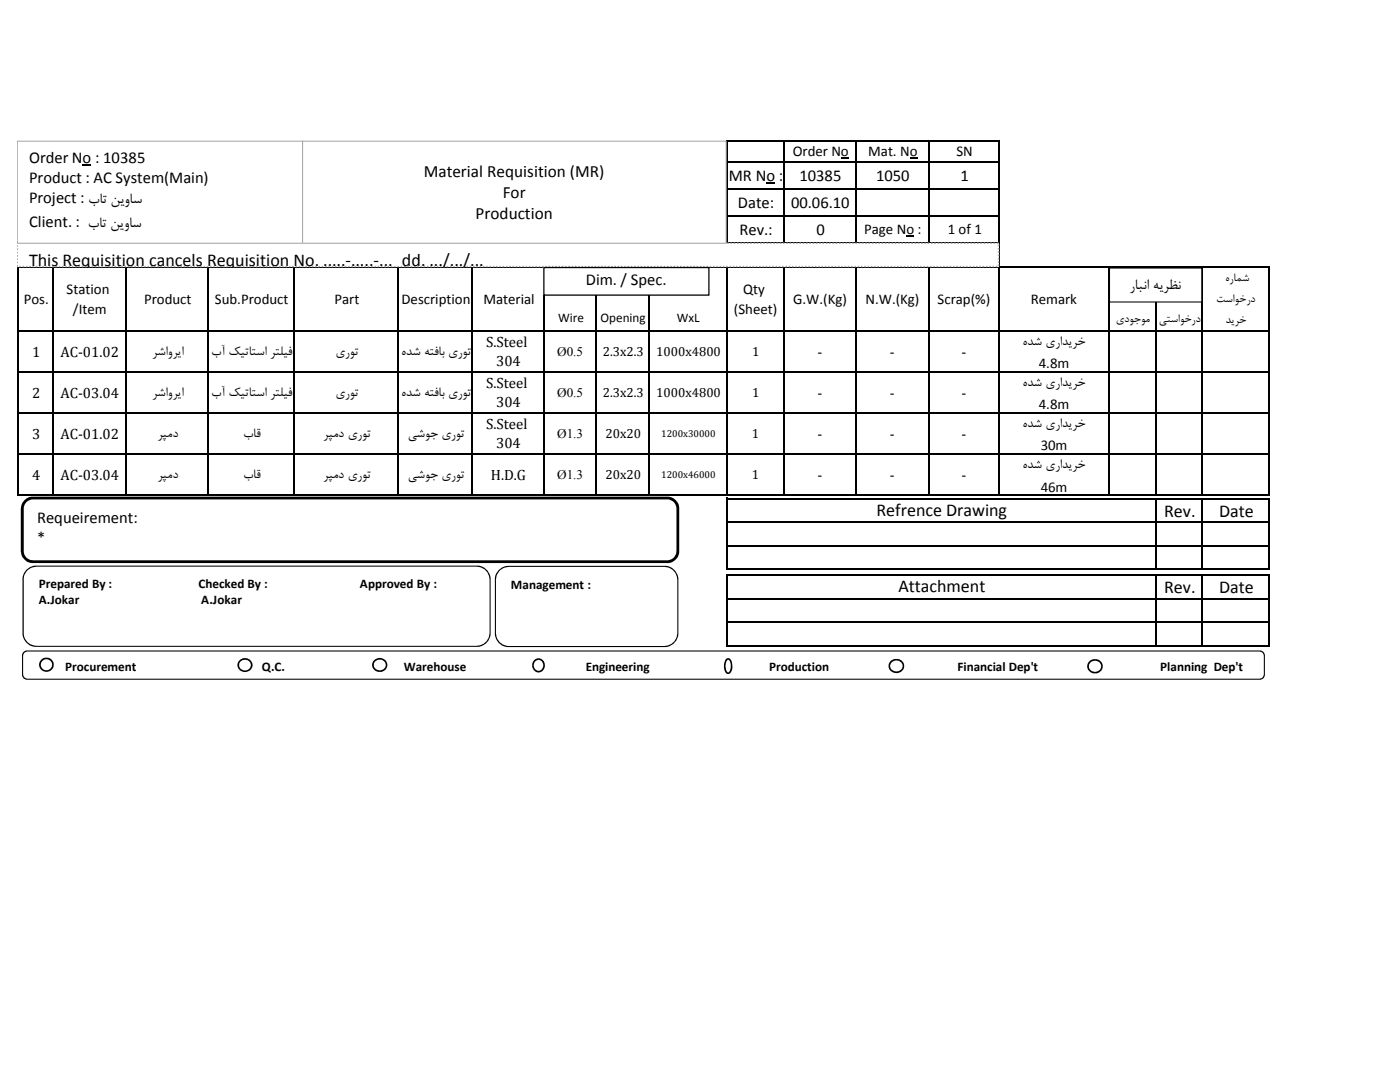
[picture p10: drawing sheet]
<svg xmlns="http://www.w3.org/2000/svg" width="279mm" height="216mm" viewBox="0 0 279 216" stroke-linecap="round" stroke-linejoin="round" font-family="sans-serif">
<path d="M153 36.4h1.7v.3h-1.7zM167.8 31.5h1.6v.2h-1.6zM181.6 31.5h1.5v.2h-1.5zM180.9 47.1h1.6v.2h-1.6z" fill="#000"/>
<g fill="none" stroke="#000" stroke-width=".3">
<path d="M145.1 27.9v20.7M145.2 28h54.4M145.2 32.3h54.4M145.2 37.7h54.4M156.5 28.2v20.4M170.8 28.2v20.4M185.4 28.2v20.4M199.4 28.2v70.8M3.6 53.2v45.8M3.7 53.3h249.7M10.6 53.5v45.5M25.2 53.5v45.5"/>
<path d="M41.6 53.5v45.5M58.7 53.5v45.5M79.5 53.5v45.5M94.3 53.5v45.5M108.6 53.5v45.5M119 53.5v45.5M129.4 53.5v45.5M145.1 53.5v45.5M145.2 43h54.4M145.2 48.4h54.4M156.5 53.5v45.5M170.8 53.5v45.5"/>
<path d="M185.4 53.5v45.5M221.3 53.5v45.5M230.6 53.5v45.5M240 53.5v45.5M253.2 53.5v45.5M3.7 66h249.7M3.7 74.2h249.7M3.7 82.4h249.7M3.7 90.6h249.7M3.7 98.8h249.7M145.1 99.4v14.3M145.2 99.5h108.2"/>
<path d="M230.6 99.7v14M240 99.7v14M253.2 99.7v14M145.1 114.6v14.4M145.2 104.2h108.2M145.2 108.9h108.2M145.2 113.6h108.2M145.2 114.7h108.2M145.2 119.4h108.2M230.6 114.9v14.1M240 114.9v14.1M253.2 114.9v14.1"/>
<path d="M145.2 124.1h108.2M145.2 128.8h108.2"/>
</g>
<path d="M3.4 48.5h195.9v4.7h-195.9z" fill="#fff"/>
<path d="M3.4 52.9h.2v.3h-.2zM3.4 52.2h.2v.3h-.2zM3.4 51.6h.2v.3h-.2zM3.4 50.9h.2v.3h-.2zM3.4 50.2h.2v.3h-.2zM3.4 49.6h.2v.3h-.2zM3.4 48.9h.2v.3h-.2zM3.4 48.4h.3v.3h-.3l.2-.2-.2 .1zM4 48.4h.4v.3h-.4zM4.7 48.4h.3v.3h-.3zM5.3 48.4h.4v.3h-.4zM6 48.4h.3v.3h-.3zM6.6 48.4h.4v.3h-.4zM7.3 48.4h.4v.3h-.4zM8 48.4h.3v.3h-.3zM8.6 48.4h.4v.3h-.4zM9.3 48.4h.3v.3h-.3zM9.9 48.4h.4v.3h-.4zM10.6 48.4h.3v.3h-.3zM11.3 48.4h.3v.3h-.3zM11.9 48.4h.3v.3h-.3zM12.6 48.4h.3v.3h-.3zM13.2 48.4h.3v.3h-.3zM13.9 48.4h.3v.3h-.3zM14.5 48.4h.4v.3h-.4zM15.2 48.4h.3v.3h-.3zM15.8 48.4h.4v.3h-.4zM16.5 48.4h.3v.3h-.3zM17.1 48.4h.4v.3h-.4zM17.8 48.4h.4v.3h-.4zM18.5 48.4h.3v.3h-.3zM19.1 48.4h.4v.3h-.4zM19.8 48.4h.3v.3h-.3zM20.4 48.4h.4v.3h-.4zM21.1 48.4h.3v.3h-.3zM21.8 48.4h.3v.3h-.3zM22.4 48.4h.3v.3h-.3zM23.1 48.4h.3v.3h-.3zM23.7 48.4h.3v.3h-.3zM24.4 48.4h.3v.3h-.3zM25 48.4h.4v.3h-.4zM25.7 48.4h.3v.3h-.3zM26.3 48.4h.4v.3h-.4zM27 48.4h.3v.3h-.3zM27.6 48.4h.4v.3h-.4zM28.3 48.4h.4v.3h-.4zM29 48.4h.3v.3h-.3zM29.6 48.4h.4v.3h-.4zM30.3 48.4h.3v.3h-.3zM30.9 48.4h.4v.3h-.4zM31.6 48.4h.3v.3h-.3zM32.3 48.4h.3v.3h-.3zM32.9 48.4h.3v.3h-.3zM33.6 48.4h.3v.3h-.3zM34.2 48.4h.3v.3h-.3zM34.9 48.4h.3v.3h-.3zM35.5 48.4h.4v.3h-.4zM36.2 48.4h.3v.3h-.3zM36.8 48.4h.4v.3h-.4zM37.5 48.4h.3v.3h-.3zM38.1 48.4h.4v.3h-.4zM38.8 48.4h.4v.3h-.4zM39.5 48.4h.3v.3h-.3zM40.1 48.4h.4v.3h-.4zM40.8 48.4h.3v.3h-.3zM41.4 48.4h.4v.3h-.4zM42.1 48.4h.3v.3h-.3zM42.8 48.4h.3v.3h-.3zM43.4 48.4h.3v.3h-.3zM44.1 48.4h.3v.3h-.3zM44.7 48.4h.3v.3h-.3zM45.4 48.4h.3v.3h-.3zM46 48.4h.4v.3h-.4zM46.7 48.4h.3v.3h-.3zM47.3 48.4h.4v.3h-.4zM48 48.4h.3v.3h-.3zM48.6 48.4h.4v.3h-.4zM49.3 48.4h.4v.3h-.4zM50 48.4h.3v.3h-.3zM50.6 48.4h.4v.3h-.4zM51.3 48.4h.3v.3h-.3zM51.9 48.4h.4v.3h-.4zM52.6 48.4h.3v.3h-.3zM53.3 48.4h.3v.3h-.3zM53.9 48.4h.3v.3h-.3zM54.6 48.4h.3v.3h-.3zM55.2 48.4h.3v.3h-.3zM55.9 48.4h.3v.3h-.3zM56.5 48.4h.4v.3h-.4zM57.2 48.4h.3v.3h-.3zM57.8 48.4h.4v.3h-.4zM58.5 48.4h.3v.3h-.3zM59.1 48.4h.4v.3h-.4zM59.8 48.4h.4v.3h-.4zM60.5 48.4h.3v.3h-.3zM61.1 48.4h.4v.3h-.4zM61.8 48.4h.3v.3h-.3zM62.4 48.4h.4v.3h-.4zM63.1 48.4h.3v.3h-.3zM63.8 48.4h.3v.3h-.3zM64.4 48.4h.3v.3h-.3zM65.1 48.4h.3v.3h-.3zM65.7 48.4h.3v.3h-.3zM66.4 48.4h.3v.3h-.3zM67 48.4h.4v.3h-.4zM67.7 48.4h.3v.3h-.3zM68.3 48.4h.4v.3h-.4zM69 48.4h.3v.3h-.3zM69.6 48.4h.4v.3h-.4zM70.3 48.4h.4v.3h-.4zM71 48.4h.3v.3h-.3zM71.6 48.4h.4v.3h-.4zM72.3 48.4h.3v.3h-.3zM72.9 48.4h.4v.3h-.4zM73.6 48.4h.3v.3h-.3zM74.3 48.4h.3v.3h-.3zM74.9 48.4h.3v.3h-.3zM75.6 48.4h.3v.3h-.3zM76.2 48.4h.3v.3h-.3zM76.9 48.4h.3v.3h-.3zM77.5 48.4h.4v.3h-.4zM78.2 48.4h.3v.3h-.3zM78.8 48.4h.4v.3h-.4zM79.5 48.4h.3v.3h-.3zM80.1 48.4h.4v.3h-.4zM80.8 48.4h.4v.3h-.4zM81.4 48.4h.4v.3h-.4zM82.1 48.4h.4v.3h-.4zM82.8 48.4h.3v.3h-.3zM83.4 48.4h.4v.3h-.4zM84.1 48.4h.3v.3h-.3zM84.8 48.4h.3v.3h-.3zM85.4 48.4h.3v.3h-.3zM86.1 48.4h.3v.3h-.3zM86.7 48.4h.3v.3h-.3zM87.4 48.4h.3v.3h-.3zM88 48.4h.3v.3h-.3zM88.7 48.4h.3v.3h-.3zM89.3 48.4h.4v.3h-.4zM90 48.4h.3v.3h-.3zM90.6 48.4h.4v.3h-.4zM91.3 48.4h.4v.3h-.4zM91.9 48.4h.4v.3h-.4zM92.6 48.4h.4v.3h-.4zM93.3 48.4h.3v.3h-.3zM93.9 48.4h.4v.3h-.4zM94.6 48.4h.3v.3h-.3zM95.2 48.4h.4v.3h-.4zM95.9 48.4h.3v.3h-.3zM96.6 48.4h.3v.3h-.3zM97.2 48.4h.3v.3h-.3zM97.9 48.4h.3v.3h-.3zM98.5 48.4h.3v.3h-.3zM99.2 48.4h.3v.3h-.3zM99.8 48.4h.4v.3h-.4zM100.5 48.4h.3v.3h-.3zM101.1 48.4h.4v.3h-.4zM101.8 48.4h.4v.3h-.4zM102.4 48.4h.4v.3h-.4zM103.1 48.4h.4v.3h-.4zM103.8 48.4h.3v.3h-.3zM104.4 48.4h.4v.3h-.4zM105.1 48.4h.3v.3h-.3zM105.7 48.4h.4v.3h-.4zM106.4 48.4h.3v.3h-.3zM107.1 48.4h.3v.3h-.3zM107.7 48.4h.3v.3h-.3zM108.4 48.4h.3v.3h-.3zM109 48.4h.3v.3h-.3zM109.7 48.4h.3v.3h-.3zM110.3 48.4h.4v.3h-.4zM111 48.4h.3v.3h-.3zM111.6 48.4h.4v.3h-.4zM112.3 48.4h.3v.3h-.3zM112.9 48.4h.4v.3h-.4zM113.6 48.4h.4v.3h-.4zM114.3 48.4h.3v.3h-.3zM114.9 48.4h.4v.3h-.4zM115.6 48.4h.3v.3h-.3zM116.2 48.4h.4v.3h-.4zM116.9 48.4h.3v.3h-.3zM117.6 48.4h.3v.3h-.3zM118.2 48.4h.3v.3h-.3zM118.9 48.4h.3v.3h-.3zM119.5 48.4h.3v.3h-.3zM120.2 48.4h.3v.3h-.3zM120.8 48.4h.4v.3h-.4zM121.5 48.4h.3v.3h-.3zM122.1 48.4h.4v.3h-.4zM122.8 48.4h.3v.3h-.3zM123.4 48.4h.4v.3h-.4zM124.1 48.4h.4v.3h-.4zM124.8 48.4h.3v.3h-.3zM125.4 48.4h.4v.3h-.4zM126.1 48.4h.3v.3h-.3zM126.7 48.4h.4v.3h-.4zM127.4 48.4h.3v.3h-.3zM128.1 48.4h.3v.3h-.3zM128.7 48.4h.3v.3h-.3zM129.4 48.4h.3v.3h-.3zM130 48.4h.3v.3h-.3zM130.7 48.4h.3v.3h-.3zM131.3 48.4h.4v.3h-.4zM132 48.4h.3v.3h-.3zM132.6 48.4h.4v.3h-.4zM133.3 48.4h.3v.3h-.3zM133.9 48.4h.4v.3h-.4zM134.6 48.4h.4v.3h-.4zM135.3 48.4h.3v.3h-.3zM135.9 48.4h.4v.3h-.4zM136.6 48.4h.3v.3h-.3zM137.2 48.4h.4v.3h-.4zM137.9 48.4h.3v.3h-.3zM138.6 48.4h.3v.3h-.3zM139.2 48.4h.3v.3h-.3zM139.9 48.4h.3v.3h-.3zM140.5 48.4h.3v.3h-.3zM141.2 48.4h.3v.3h-.3zM141.8 48.4h.4v.3h-.4zM142.5 48.4h.3v.3h-.3zM143.1 48.4h.4v.3h-.4zM143.8 48.4h.3v.3h-.3zM144.4 48.4h.4v.3h-.4zM145.1 48.4h.4v.3h-.4zM145.8 48.4h.3v.3h-.3zM146.4 48.4h.4v.3h-.4zM147.1 48.4h.3v.3h-.3zM147.7 48.4h.4v.3h-.4zM148.4 48.4h.3v.3h-.3zM149.1 48.4h.3v.3h-.3zM149.7 48.4h.3v.3h-.3zM150.4 48.4h.3v.3h-.3zM151 48.4h.3v.3h-.3zM151.7 48.4h.3v.3h-.3zM152.3 48.4h.4v.3h-.4zM153 48.4h.3v.3h-.3zM153.6 48.4h.4v.3h-.4zM154.3 48.4h.3v.3h-.3zM154.9 48.4h.4v.3h-.4zM155.6 48.4h.4v.3h-.4zM156.3 48.4h.3v.3h-.3zM156.9 48.4h.4v.3h-.4zM157.6 48.4h.3v.3h-.3zM158.2 48.4h.4v.3h-.4zM158.9 48.4h.3v.3h-.3zM159.6 48.4h.3v.3h-.3zM160.2 48.4h.3v.3h-.3zM160.9 48.4h.3v.3h-.3zM161.5 48.4h.3v.3h-.3zM162.2 48.4h.3v.3h-.3zM162.8 48.4h.4v.3h-.4zM163.5 48.4h.3v.3h-.3zM164.1 48.4h.4v.3h-.4zM164.8 48.4h.3v.3h-.3zM165.4 48.4h.4v.3h-.4zM166.1 48.4h.4v.3h-.4zM166.8 48.4h.3v.3h-.3zM167.4 48.4h.4v.3h-.4zM168.1 48.4h.3v.3h-.3zM168.7 48.4h.4v.3h-.4zM169.4 48.4h.3v.3h-.3zM170.1 48.4h.3v.3h-.3zM170.7 48.4h.3v.3h-.3zM171.4 48.4h.3v.3h-.3zM172 48.4h.3v.3h-.3zM172.7 48.4h.3v.3h-.3zM173.3 48.4h.4v.3h-.4zM174 48.4h.3v.3h-.3zM174.6 48.4h.4v.3h-.4zM175.3 48.4h.3v.3h-.3zM175.9 48.4h.4v.3h-.4zM176.6 48.4h.4v.3h-.4zM177.2 48.4h.4v.3h-.4zM177.9 48.4h.4v.3h-.4zM178.6 48.4h.3v.3h-.3zM179.2 48.4h.4v.3h-.4zM179.9 48.4h.3v.3h-.3zM180.6 48.4h.3v.3h-.3zM181.2 48.4h.3v.3h-.3zM181.9 48.4h.3v.3h-.3zM182.5 48.4h.3v.3h-.3zM183.2 48.4h.3v.3h-.3zM183.8 48.4h.3v.3h-.3zM184.5 48.4h.3v.3h-.3zM185.1 48.4h.4v.3h-.4zM185.8 48.4h.3v.3h-.3zM186.4 48.4h.4v.3h-.4zM187.1 48.4h.4v.3h-.4zM187.7 48.4h.4v.3h-.4zM188.4 48.4h.4v.3h-.4zM189.1 48.4h.3v.3h-.3zM189.7 48.4h.4v.3h-.4zM190.4 48.4h.3v.3h-.3zM191.1 48.4h.3v.3h-.3zM191.7 48.4h.3v.3h-.3zM192.4 48.4h.3v.3h-.3zM193 48.4h.3v.3h-.3zM193.7 48.4h.3v.3h-.3zM194.3 48.4h.3v.3h-.3zM195 48.4h.3v.3h-.3zM195.6 48.4h.4v.3h-.4zM196.3 48.4h.3v.3h-.3zM196.9 48.4h.4v.3h-.4zM197.6 48.4h.4v.3h-.4zM198.2 48.4h.4v.3h-.4zM198.9 48.4h.4v.3h-.4zM199.1 48.8h.3v.3h-.3zM199.1 49.5h.3v.3h-.3zM199.1 50.1h.3v.4h-.3zM199.1 50.8h.3v.3h-.3zM199.1 51.4h.3v.4h-.3zM199.1 52.1h.3v.4h-.3zM199.1 52.7h.3v.4h-.3zM198.7 53h.4v.3h-.4zM198.1 53h.3v.3h-.3zM197.4 53h.3v.3h-.3zM196.8 53h.3v.3h-.3zM196.1 53h.3v.3h-.3zM195.5 53h.2v.3h-.2zM194.8 53h.3v.3h-.3zM194.1 53h.3v.3h-.3zM193.5 53h.3v.3h-.3zM192.8 53h.3v.3h-.3zM192.2 53h.3v.3h-.3zM191.5 53h.3v.3h-.3zM190.8 53h.4v.3h-.4zM190.2 53h.3v.3h-.3zM189.5 53h.4v.3h-.4zM188.9 53h.3v.3h-.3zM188.2 53h.4v.3h-.4zM187.6 53h.3v.3h-.3zM186.9 53h.3v.3h-.3zM186.3 53h.3v.3h-.3zM185.6 53h.3v.3h-.3zM185 53h.3v.3h-.3zM184.3 53h.3v.3h-.3zM183.6 53h.3v.3h-.3zM183 53h.3v.3h-.3zM182.3 53h.3v.3h-.3zM181.7 53h.3v.3h-.3zM181 53h.3v.3h-.3zM180.3 53h.4v.3h-.4zM179.7 53h.3v.3h-.3zM179 53h.4v.3h-.4zM178.4 53h.3v.3h-.3zM177.7 53h.4v.3h-.4zM177.1 53h.3v.3h-.3zM176.4 53h.3v.3h-.3zM175.8 53h.3v.3h-.3zM175.1 53h.3v.3h-.3zM174.5 53h.3v.3h-.3zM173.8 53h.3v.3h-.3zM173.1 53h.3v.3h-.3zM172.5 53h.3v.3h-.3zM171.8 53h.3v.3h-.3zM171.2 53h.3v.3h-.3zM170.5 53h.3v.3h-.3zM169.8 53h.4v.3h-.4zM169.2 53h.3v.3h-.3zM168.5 53h.4v.3h-.4zM167.9 53h.3v.3h-.3zM167.2 53h.4v.3h-.4zM166.6 53h.3v.3h-.3zM165.9 53h.3v.3h-.3zM165.3 53h.3v.3h-.3zM164.6 53h.3v.3h-.3zM164 53h.3v.3h-.3zM163.3 53h.3v.3h-.3zM162.6 53h.3v.3h-.3zM162 53h.3v.3h-.3zM161.3 53h.3v.3h-.3zM160.7 53h.3v.3h-.3zM160 53h.3v.3h-.3zM159.3 53h.4v.3h-.4zM158.7 53h.3v.3h-.3zM158 53h.4v.3h-.4zM157.4 53h.3v.3h-.3zM156.7 53h.4v.3h-.4zM156.1 53h.3v.3h-.3zM155.4 53h.3v.3h-.3zM154.8 53h.3v.3h-.3zM154.1 53h.3v.3h-.3zM153.5 53h.3v.3h-.3zM152.8 53h.3v.3h-.3zM152.1 53h.3v.3h-.3zM151.5 53h.3v.3h-.3zM150.8 53h.3v.3h-.3zM150.2 53h.3v.3h-.3zM149.5 53h.3v.3h-.3zM148.8 53h.4v.3h-.4zM148.2 53h.3v.3h-.3zM147.5 53h.4v.3h-.4zM146.9 53h.3v.3h-.3zM146.2 53h.4v.3h-.4zM145.6 53h.3v.3h-.3zM144.9 53h.3v.3h-.3zM144.3 53h.3v.3h-.3zM143.6 53h.3v.3h-.3zM143 53h.3v.3h-.3zM142.3 53h.3v.3h-.3zM141.6 53h.3v.3h-.3zM141 53h.3v.3h-.3zM140.3 53h.3v.3h-.3zM139.7 53h.3v.3h-.3zM139 53h.3v.3h-.3zM138.3 53h.4v.3h-.4zM137.7 53h.3v.3h-.3zM137 53h.4v.3h-.4zM136.4 53h.3v.3h-.3zM135.7 53h.4v.3h-.4zM135.1 53h.3v.3h-.3zM134.4 53h.3v.3h-.3zM133.8 53h.3v.3h-.3zM133.1 53h.3v.3h-.3zM132.5 53h.3v.3h-.3zM131.8 53h.3v.3h-.3zM131.1 53h.3v.3h-.3zM130.5 53h.3v.3h-.3zM129.8 53h.3v.3h-.3zM129.2 53h.3v.3h-.3zM128.5 53h.3v.3h-.3zM127.8 53h.4v.3h-.4zM127.2 53h.3v.3h-.3zM126.5 53h.4v.3h-.4zM125.9 53h.3v.3h-.3zM125.2 53h.4v.3h-.4zM124.6 53h.3v.3h-.3zM123.9 53h.3v.3h-.3zM123.3 53h.3v.3h-.3zM122.6 53h.3v.3h-.3zM122 53h.3v.3h-.3zM121.3 53h.3v.3h-.3zM120.6 53h.3v.3h-.3zM120 53h.3v.3h-.3zM119.3 53h.3v.3h-.3zM118.7 53h.3v.3h-.3zM118 53h.3v.3h-.3zM117.3 53h.4v.3h-.4zM116.7 53h.3v.3h-.3zM116 53h.4v.3h-.4zM115.4 53h.3v.3h-.3zM114.7 53h.4v.3h-.4zM114.1 53h.3v.3h-.3zM113.4 53h.3v.3h-.3zM112.8 53h.3v.3h-.3zM112.1 53h.3v.3h-.3zM111.5 53h.3v.3h-.3zM110.8 53h.3v.3h-.3zM110.2 53h.2v.3h-.2zM109.5 53h.3v.3h-.3zM108.8 53h.3v.3h-.3zM108.2 53h.3v.3h-.3zM107.5 53h.3v.3h-.3zM106.8 53h.4v.3h-.4zM106.2 53h.3v.3h-.3zM105.5 53h.4v.3h-.4zM104.9 53h.3v.3h-.3zM104.2 53h.4v.3h-.4zM103.6 53h.3v.3h-.3zM102.9 53h.4v.3h-.4zM102.3 53h.3v.3h-.3zM101.6 53h.3v.3h-.3zM101 53h.3v.3h-.3zM100.3 53h.3v.3h-.3zM99.7 53h.2v.3h-.2zM99 53h.3v.3h-.3zM98.3 53h.3v.3h-.3zM97.7 53h.3v.3h-.3zM97 53h.3v.3h-.3zM96.4 53h.3v.3h-.3zM95.7 53h.3v.3h-.3zM95 53h.4v.3h-.4zM94.4 53h.3v.3h-.3zM93.7 53h.4v.3h-.4zM93.1 53h.3v.3h-.3zM92.4 53h.4v.3h-.4zM91.8 53h.3v.3h-.3zM91.1 53h.3v.3h-.3zM90.5 53h.3v.3h-.3zM89.8 53h.3v.3h-.3zM89.2 53h.3v.3h-.3zM88.5 53h.3v.3h-.3zM87.8 53h.3v.3h-.3zM87.2 53h.3v.3h-.3zM86.5 53h.3v.3h-.3zM85.9 53h.3v.3h-.3zM85.2 53h.3v.3h-.3zM84.5 53h.4v.3h-.4zM83.9 53h.3v.3h-.3zM83.2 53h.4v.3h-.4zM82.6 53h.3v.3h-.3zM81.9 53h.4v.3h-.4zM81.3 53h.3v.3h-.3zM80.6 53h.3v.3h-.3zM80 53h.3v.3h-.3zM79.3 53h.3v.3h-.3zM78.7 53h.3v.3h-.3zM78 53h.3v.3h-.3zM77.3 53h.3v.3h-.3zM76.7 53h.3v.3h-.3zM76 53h.3v.3h-.3zM75.4 53h.3v.3h-.3zM74.7 53h.3v.3h-.3zM74 53h.4v.3h-.4zM73.4 53h.3v.3h-.3zM72.7 53h.4v.3h-.4zM72.1 53h.3v.3h-.3zM71.4 53h.4v.3h-.4zM70.8 53h.3v.3h-.3zM70.1 53h.3v.3h-.3zM69.5 53h.3v.3h-.3zM68.8 53h.3v.3h-.3zM68.2 53h.3v.3h-.3zM67.5 53h.3v.3h-.3zM66.8 53h.3v.3h-.3zM66.2 53h.3v.3h-.3zM65.5 53h.3v.3h-.3zM64.9 53h.3v.3h-.3zM64.2 53h.3v.3h-.3zM63.5 53h.4v.3h-.4zM62.9 53h.3v.3h-.3zM62.2 53h.4v.3h-.4zM61.6 53h.3v.3h-.3zM60.9 53h.4v.3h-.4zM60.3 53h.3v.3h-.3zM59.6 53h.3v.3h-.3zM59 53h.3v.3h-.3zM58.3 53h.3v.3h-.3zM57.7 53h.3v.3h-.3zM57 53h.3v.3h-.3zM56.3 53h.3v.3h-.3zM55.7 53h.3v.3h-.3zM55 53h.3v.3h-.3zM54.4 53h.3v.3h-.3zM53.7 53h.3v.3h-.3zM53 53h.4v.3h-.4zM52.4 53h.3v.3h-.3zM51.7 53h.4v.3h-.4zM51.1 53h.3v.3h-.3zM50.4 53h.4v.3h-.4zM49.8 53h.3v.3h-.3zM49.1 53h.3v.3h-.3zM48.5 53h.3v.3h-.3zM47.8 53h.3v.3h-.3zM47.2 53h.3v.3h-.3zM46.5 53h.3v.3h-.3zM45.8 53h.3v.3h-.3zM45.2 53h.3v.3h-.3zM44.5 53h.3v.3h-.3zM43.9 53h.3v.3h-.3zM43.2 53h.3v.3h-.3zM42.5 53h.4v.3h-.4zM41.9 53h.3v.3h-.3zM41.2 53h.4v.3h-.4zM40.6 53h.3v.3h-.3zM39.9 53h.4v.3h-.4zM39.3 53h.3v.3h-.3zM38.6 53h.3v.3h-.3zM38 53h.3v.3h-.3zM37.3 53h.3v.3h-.3zM36.7 53h.3v.3h-.3zM36 53h.3v.3h-.3zM35.3 53h.3v.3h-.3zM34.7 53h.3v.3h-.3zM34 53h.3v.3h-.3zM33.4 53h.3v.3h-.3zM32.7 53h.3v.3h-.3zM32 53h.4v.3h-.4zM31.4 53h.3v.3h-.3zM30.7 53h.4v.3h-.4zM30.1 53h.3v.3h-.3zM29.4 53h.4v.3h-.4zM28.8 53h.3v.3h-.3zM28.1 53h.3v.3h-.3zM27.5 53h.3v.3h-.3zM26.8 53h.3v.3h-.3zM26.2 53h.3v.3h-.3zM25.5 53h.3v.3h-.3zM24.8 53h.3v.3h-.3zM24.2 53h.3v.3h-.3zM23.5 53h.3v.3h-.3zM22.9 53h.3v.3h-.3zM22.2 53h.3v.3h-.3zM21.5 53h.4v.3h-.4zM20.9 53h.3v.3h-.3zM20.2 53h.4v.3h-.4zM19.6 53h.3v.3h-.3zM18.9 53h.4v.3h-.4zM18.3 53h.3v.3h-.3zM17.6 53h.3v.3h-.3zM17 53h.3v.3h-.3zM16.3 53h.3v.3h-.3zM15.7 53h.3v.3h-.3zM15 53h.3v.3h-.3zM14.4 53h.2v.3h-.2zM13.7 53h.3v.3h-.3zM13 53h.3v.3h-.3zM12.4 53h.3v.3h-.3zM11.7 53h.3v.3h-.3zM11 53h.4v.3h-.4zM10.4 53h.3v.3h-.3zM9.7 53h.4v.3h-.4zM9.1 53h.3v.3h-.3zM8.4 53h.4v.3h-.4zM7.8 53h.3v.3h-.3zM7.1 53h.4v.3h-.4zM6.5 53h.3v.3h-.3zM5.8 53h.3v.3h-.3zM5.2 53h.3v.3h-.3zM4.5 53h.3v.3h-.3zM3.9 53h.2v.3h-.2zM3.4 53l.1 .3z" fill="#a6a6a6"/>
<path d="M3.4 28.2h57v20.3h-57z" fill="#fff"/>
<path d="M3.4 28.1h57.1v20.5h-57.1zM3.4 28.3l.2-.1v20.3l-.2-.1h57l-.1 .1v-20.3l.1 .1z" fill="#a6a6a6"/>
<path d="M16.5 32.9h1.7v.2h-1.7z" fill="#000"/>
<path d="M60.4 28.2h84.5v20.3h-84.5z" fill="#fff"/>
<path d="M60.3 28.1h84.6l.1 .1v20.3l-.1 .1h-84.5zM60.4 28.3l.1-.1v20.3l-.1-.1h84.5l-.1 .1v-20.3l.1 .1z" fill="#a6a6a6"/>
<path d="M221.4 53.5h18.4v6.7h-18.4z" fill="#fff"/>
<path d="M221.3 53.4l18.5-.1 .1 .2v6.8l-18.5 .1-.1-.2zM221.4 53.6l.1-.1v6.7h-.1h18.4h-.1v-6.7l.1 .1z" fill="#000"/>
<path d="M108.5 53.4h33v5.5h-33z" fill="#fff"/>
<path d="M108.4 53.3h33.1l.1 .1v5.5l-.1 .1h-33l-.1-.1zM108.5 53.5l.2-.1v5.5l-.2-.1h33l-.1 .1v-5.5l.1 .1z" fill="#000"/>
<path d="M5.1 100l.9-.6h.6h126.5a2.12 2.12 0 0 1 2.2 2.1v8.4a2.1 2.1 0 0 1-2.2 2.2h-126.5a2.12 2.12 0 0 1-2.2-2.2v-8.4l.1-.6z" fill-rule="evenodd" fill="#fff"/>
<path d="M4.9 99.8l.7-.5 .7-.2h127.1a2.44 2.44 0 0 1 2.2 2.1v9a2.44 2.44 0 0 1-2.2 2.2h-127.1a2.45 2.45 0 0 1-2.2-2.4v-8.5a2.45 2.45 0 0 1 .8-1.7zM5.2 100.2l-.5 1.1v8.9l.2 .5 .4 .6 .7 .4 .6 .1h126.7l.7-.2 .5-.3 .4-.8 .1-.6v-8.6l-.5-1.1-1.2-.5h-126.9l-.7 .2z" fill="#000"/>
<path d="M5.6 113.5l1.1-.5 .6-.1h87.8a2.68 2.68 0 0 1 2.7 2.7v10.7a2.66 2.66 0 0 1-2.7 2.6h-87.8a2.66 2.66 0 0 1-2.7-2.6v-10.7a2.68 2.68 0 0 1 1-2.1z" fill-rule="evenodd" fill="#fff"/>
<path d="M5.2 113.8a2.72 2.72 0 0 1 2.1-.9h88.1a2.8 2.8 0 0 1 2.5 2.5v11.2a2.81 2.81 0 0 1-2.5 2.5h-88.1a2.73 2.73 0 0 1-2.8-2.8v-10.9l.3-1.1zM5.4 113.9l-.5 .7-.2 .8v10.9a2.52 2.52 0 0 0 2.6 2.6h87.8a2.61 2.61 0 0 0 2.6-2.6v-10.6a2.61 2.61 0 0 0-2.6-2.6h-87.8l-.9 .2z" fill="#000"/>
<path d="M99.4 114a2.68 2.68 0 0 1 2.1-1h31.1a2.68 2.68 0 0 1 2.7 2.7v10.6a2.66 2.66 0 0 1-2.7 2.7h-31.1a2.68 2.68 0 0 1-2.7-2.7v-10.6l.1-.6z" fill-rule="evenodd" fill="#fff"/>
<path d="M99.4 113.8a2.72 2.72 0 0 1 2.1-.9h31.4a2.8 2.8 0 0 1 2.5 2.5v11.2a2.83 2.83 0 0 1-2.5 2.5h-31.3a2.73 2.73 0 0 1-2.8-2.7v-11a2.27 2.27 0 0 1 .6-1.6zM99.7 114l-.6 .9-.1 .8v10.6a2.61 2.61 0 0 0 2.6 2.6h31a2.61 2.61 0 0 0 2.6-2.5v-10.7a2.61 2.61 0 0 0-2.6-2.6h-31l-1 .2z" fill="#000"/>
<path d="M4.8 130.2l.7-.3h245.9a.92 .92 0 0 1 .9 1v3.7a.89 .89 0 0 1-.9 .9h-245.9a.92 .92 0 0 1-1-.9v-3.7z" fill-rule="evenodd" fill="#fff"/>
<path d="M4.6 130.2l.6-.4h246.4l.4 .2 .4 .6v4.2l-.4 .7-.4 .1h-246.4l-.6-.4-.2-.4v-4.2zM4.9 130.3l-.3 .6v3.7l.3 .6 .6 .2h245.9a.87 .87 0 0 0 .8-.8v-3.7l-.2-.6-.6-.3h-245.9z" fill="#000"/>
<circle cx="9.2" cy="132.6" r="1.29" fill="#fff"/>
<path d="M7.8 132.6a1.46 1.46 0 0 1 2.9 0 1.46 1.46 0 0 1-2.9 0zM8.1 132.6a1.15 1.15 0 0 0 2.3 0 1.15 1.15 0 0 0-2.3 0z" fill="#000"/>
<path d="M47.8 132a1.31 1.31 0 0 1 1.8-.3 1.31 1.31 0 0 1 .4 1.7 1.31 1.31 0 0 1-1.8 .4 1.31 1.31 0 0 1-.4-1.8z" fill-rule="evenodd" fill="#fff"/>
<path d="M47.8 131.7l.8-.4h.6l.8 .4 .4 .7a1.33 1.33 0 0 1-.7 1.5 1.43 1.43 0 0 1-1.9-.2 1.43 1.43 0 0 1 0-2zM47.7 132.7a1.15 1.15 0 0 0 2.3 0 1.15 1.15 0 0 0-2.3 0z" fill="#000"/>
<path d="M74.7 131.9a1.29 1.29 0 0 1 1.9-.2 1.29 1.29 0 0 1 0 2 1.3 1.3 0 0 1-1.7-.1 1.3 1.3 0 0 1-.2-1.7z" fill-rule="evenodd" fill="#fff"/>
<path d="M74.5 131.9a1.59 1.59 0 0 1 2.8 .5v.6a1.51 1.51 0 0 1-2 1 1.51 1.51 0 0 1-.8-2.1zM74.9 131.9l-.2 .3-.1 .7 .5 .7 .7 .2 .4-.1 .6-.4 .2-.8-.5-.7-.9-.2z" fill="#000"/>
<path d="M217.4 132.2a1.32 1.32 0 0 1 2.3 0 1.32 1.32 0 0 1-1.2 2 1.27 1.27 0 0 1-1.2-.6 1.27 1.27 0 0 1 .1-1.4z" fill-rule="evenodd" fill="#fff"/>
<path d="M217.4 131.9a1.5 1.5 0 0 1 2.2 .1 1.5 1.5 0 0 1-.2 2.1 1.5 1.5 0 0 1-2-.2 1.5 1.5 0 0 1 0-2zM217.6 132.2l-.2 .3-.1 .6 .5 .8 .8 .2 .4-.1 .6-.4 .2-.9-.6-.7-.7-.2z" fill="#000"/>
<path d="M106.8 131.8a1.17 1.17 0 0 1 1.8 1 1.17 1.17 0 0 1-1.8 1 1.38 1.38 0 0 1 0-2z" fill-rule="evenodd" fill="#fff"/>
<path d="M106.6 131.8l.6-.4h.5a1.32 1.32 0 0 1 1 1.1l-.1 .8a1.24 1.24 0 0 1-1.4 .9 1.24 1.24 0 0 1-1-1.4l.1-.6zM106.9 131.9l-.3 .4v.9l.5 .6h.8l.5-.8-.2-.9-.2-.3-.5-.1z" fill="#000"/>
<path d="M177.8 132.1a1.35 1.35 0 0 1 1.8-.3 1.35 1.35 0 0 1 .4 1.8 1.35 1.35 0 0 1-1.8 .4 1.35 1.35 0 0 1-.4-1.9z" fill-rule="evenodd" fill="#fff"/>
<path d="M177.8 131.9l.8-.4h.6a1.46 1.46 0 0 1 1.1 2 1.46 1.46 0 0 1-2.2 .6 1.38 1.38 0 0 1-.3-2.2zM178 132.1l-.4 .8 .2 .6 .4 .3 .7 .2 .5-.1 .6-.4 .1-.8-.5-.7-.7-.2-.5 .1z" fill="#000"/>
<path d="M145.1 131.6l.2-.1a1.7 1.7 0 0 1 .6 2.2l-.4 .6h-.2a1.82 1.82 0 0 1-.2-2.7z" fill-rule="evenodd" fill="#fff"/>
<path d="M144.8 131.6a.62 .62 0 0 1 1 0 2.12 2.12 0 0 1-.3 2.9h-.3a1.78 1.78 0 0 1-.7-2.2zM145.2 131.7l-.2 .3a2.5 2.5 0 0 0 .1 2l.2 .2 .2-.1 .3-1-.1-1.1-.3-.4z" fill="#000"/>
<g font-size="3.6">
<text x="5.8" y="53.1">This Requisition cancels Requisition No. .....‐.....‐... dd. .../.../...</text>
<text x="174.9" y="102.9">Refrence Drawing</text>
<text x="232.3" y="103.1">Rev.</text>
<text x="243.3" y="103.1">Date</text>
<text x="179.3" y="118.2">Attachment</text>
<text x="232.3" y="118.3">Rev.</text>
<text x="243.3" y="118.3">Date</text>
</g>
<g font-size="3.4">
<text x="84.6" y="35.3">Material Requisition (MR)</text>
<text x="100.3" y="39.5">For</text>
<text x="94.9" y="43.7">Production</text>
</g>
<g font-size="3.3">
<text x="5.8" y="32.5">Order No : 10385</text>
<text x="5.8" y="40.5">Project : بات نيواس</text>
<text x="5.8" y="36.4">Product : AC System(Main)</text>
<text x="145.5" y="36.1">MR No :</text>
<text x="147.3" y="41.4">Date:</text>
<text x="157.9" y="41.4">00.06.10</text>
<text x="159.6" y="36.1">10385</text>
<text x="174.8" y="36.1">1050</text>
<text x="191.7" y="36.1">1</text>
<text x="5.8" y="45.4">Client. : بات نيواس</text>
<text x="147.6" y="46.8">Rev.:</text>
<text x="162.9" y="46.8">0</text>
<text x="116.9" y="56.9">Dim. / Spec.</text>
<text x="225.4" y="57.6">رابان ه</text>
<text x="231.4" y="57.6">يرظن</text>
<text x="7.4" y="104.3">Requeirement:</text>
<text x="7.4" y="108.3">*</text>
</g>
<g font-size="3">
<text x="158.2" y="31.2">Order No</text>
<text x="173.3" y="31.2">Mat. No</text>
<text x="190.9" y="31.2">SN</text>
<text x="172.5" y="46.7">Page No :</text>
<text x="189.1" y="46.7">1 of 1</text>
<text x="13.3" y="58.7">Station</text>
<text x="148.3" y="58.7">Qty</text>
<text x="4.7" y="60.7">Pos.</text>
<text x="14.6" y="62.6">/Item</text>
<text x="28.7" y="60.7">Product</text>
<text x="42.9" y="60.7">Sub.Product</text>
<text x="66.8" y="60.7">Part</text>
<text x="80.1" y="60.7">Description</text>
<text x="96.5" y="60.7">Material</text>
<text x="146.5" y="62.6">(Sheet)</text>
<text x="158.3" y="60.7">G.W.(Kg)</text>
<text x="172.7" y="60.7">N.W.(Kg)</text>
<text x="187.1" y="60.7">Scrap(%)</text>
<text x="205.7" y="60.7">Remark</text>
<text x="6.4" y="71.2">1</text>
<text x="12.1" y="71.2">AC‐01.02</text>
<text x="30.4" y="70.7">رشاور اي</text>
<text x="42.2" y="70.7">بآ كيتاتسا رتليف</text>
<text x="66.9" y="70.7">يروت</text>
<text x="80.1" y="70.7">هدش هتف با يروت</text>
<text x="97" y="69.3">S.Steel</text>
<text x="163.2" y="71.2">‐</text>
<text x="177.6" y="71.2">‐</text>
<text x="191.9" y="71.2">‐</text>
<text x="204.1" y="68.8">هدش يراديرخ</text>
<text x="97" y="77.5">S.Steel</text>
<text x="99" y="73.1">304</text>
<text x="204.1" y="77">هدش يراديرخ</text>
<text x="207.3" y="73.4">4.8m</text>
<text x="6.4" y="79.4">2</text>
<text x="12.1" y="79.4">AC‐03.04</text>
<text x="30.4" y="79">رشاور اي</text>
<text x="42.2" y="79">بآ كيتاتسا رتليف</text>
<text x="66.9" y="79">يروت</text>
<text x="80.1" y="79">هدش هتف با يروت</text>
<text x="99" y="81.3">304</text>
<text x="163.2" y="79.4">‐</text>
<text x="177.6" y="79.4">‐</text>
<text x="191.9" y="79.4">‐</text>
<text x="207.3" y="81.7">4.8m</text>
<text x="6.4" y="87.6">3</text>
<text x="12.1" y="87.6">AC‐01.02</text>
<text x="31.4" y="87.2">رپمد</text>
<text x="48.6" y="87.2">باق</text>
<text x="64.5" y="87.2">رپمد يروت</text>
<text x="81.4" y="87.2">يشوج يروت</text>
<text x="97" y="85.7">S.Steel</text>
<text x="99" y="89.5">304</text>
<text x="163.2" y="87.6">‐</text>
<text x="177.6" y="87.6">‐</text>
<text x="191.9" y="87.6">‐</text>
<text x="204.1" y="85.2">هدش يراديرخ</text>
<text x="207.7" y="89.9">30m</text>
<text x="6.4" y="95.8">4</text>
<text x="12.1" y="95.8">AC‐03.04</text>
<text x="31.4" y="95.4">رپمد</text>
<text x="48.6" y="95.4">باق</text>
<text x="64.5" y="95.4">رپمد يروت</text>
<text x="81.4" y="95.4">يشوج يروت</text>
<text x="98" y="95.8">H.D.G</text>
<text x="163.2" y="95.8">‐</text>
<text x="177.6" y="95.8">‐</text>
<text x="191.9" y="95.8">‐</text>
<text x="204.1" y="93.4">هدش يراديرخ</text>
<text x="207.7" y="98.1">46m</text>
</g>
<g font-size="2.6">
<text x="244.5" y="56">هرامش</text>
<text x="111.4" y="64.3">Wire</text>
<text x="119.8" y="64.3">Opening</text>
<text x="135.1" y="64.3">WxL</text>
<text x="222.7" y="64.3">يدوجوم</text>
<text x="231.3" y="64.3">يتساوخرد</text>
<text x="242.7" y="60.2">تساوخرد</text>
<text x="244.6" y="64.4">ديرخ</text>
<text x="111.2" y="71">Ø0.5</text>
<text x="120.3" y="71">2.3x2.3</text>
<text x="131" y="71">1000x4800</text>
<text x="150.1" y="71">1</text>
<text x="111.2" y="79.2">Ø0.5</text>
<text x="120.3" y="79.2">2.3x2.3</text>
<text x="131" y="79.2">1000x4800</text>
<text x="150.1" y="79.2">1</text>
<text x="111.2" y="87.4">Ø1.3</text>
<text x="120.9" y="87.5">20x20</text>
<text x="150.1" y="87.5">1</text>
<text x="111.2" y="95.6">Ø1.3</text>
<text x="120.9" y="95.7">20x20</text>
<text x="150.1" y="95.7">1</text>
<text x="7.7" y="117.4">Prepared By :</text>
<text x="39.6" y="117.4">Checked By :</text>
<text x="71.8" y="117.4">Approved By :</text>
<text x="102" y="117.4">Management :</text>
<text x="7.7" y="120.6">A.Jokar</text>
<text x="40.2" y="120.6">A.Jokar</text>
<text x="13" y="133.8">Procurement</text>
<text x="52.3" y="133.8">Q.C.</text>
<text x="80.6" y="133.8">Warehouse</text>
<text x="116.9" y="133.8">Engineering</text>
<text x="153.5" y="133.8">Production</text>
<text x="191.1" y="133.8">Financial Dep't</text>
<text x="231.6" y="133.8">Planning Dep't</text>
</g>
<g font-size="2">
<text x="132" y="87.2">1200x30000</text>
<text x="132" y="95.5">1200x46000</text>
</g>
</svg>
